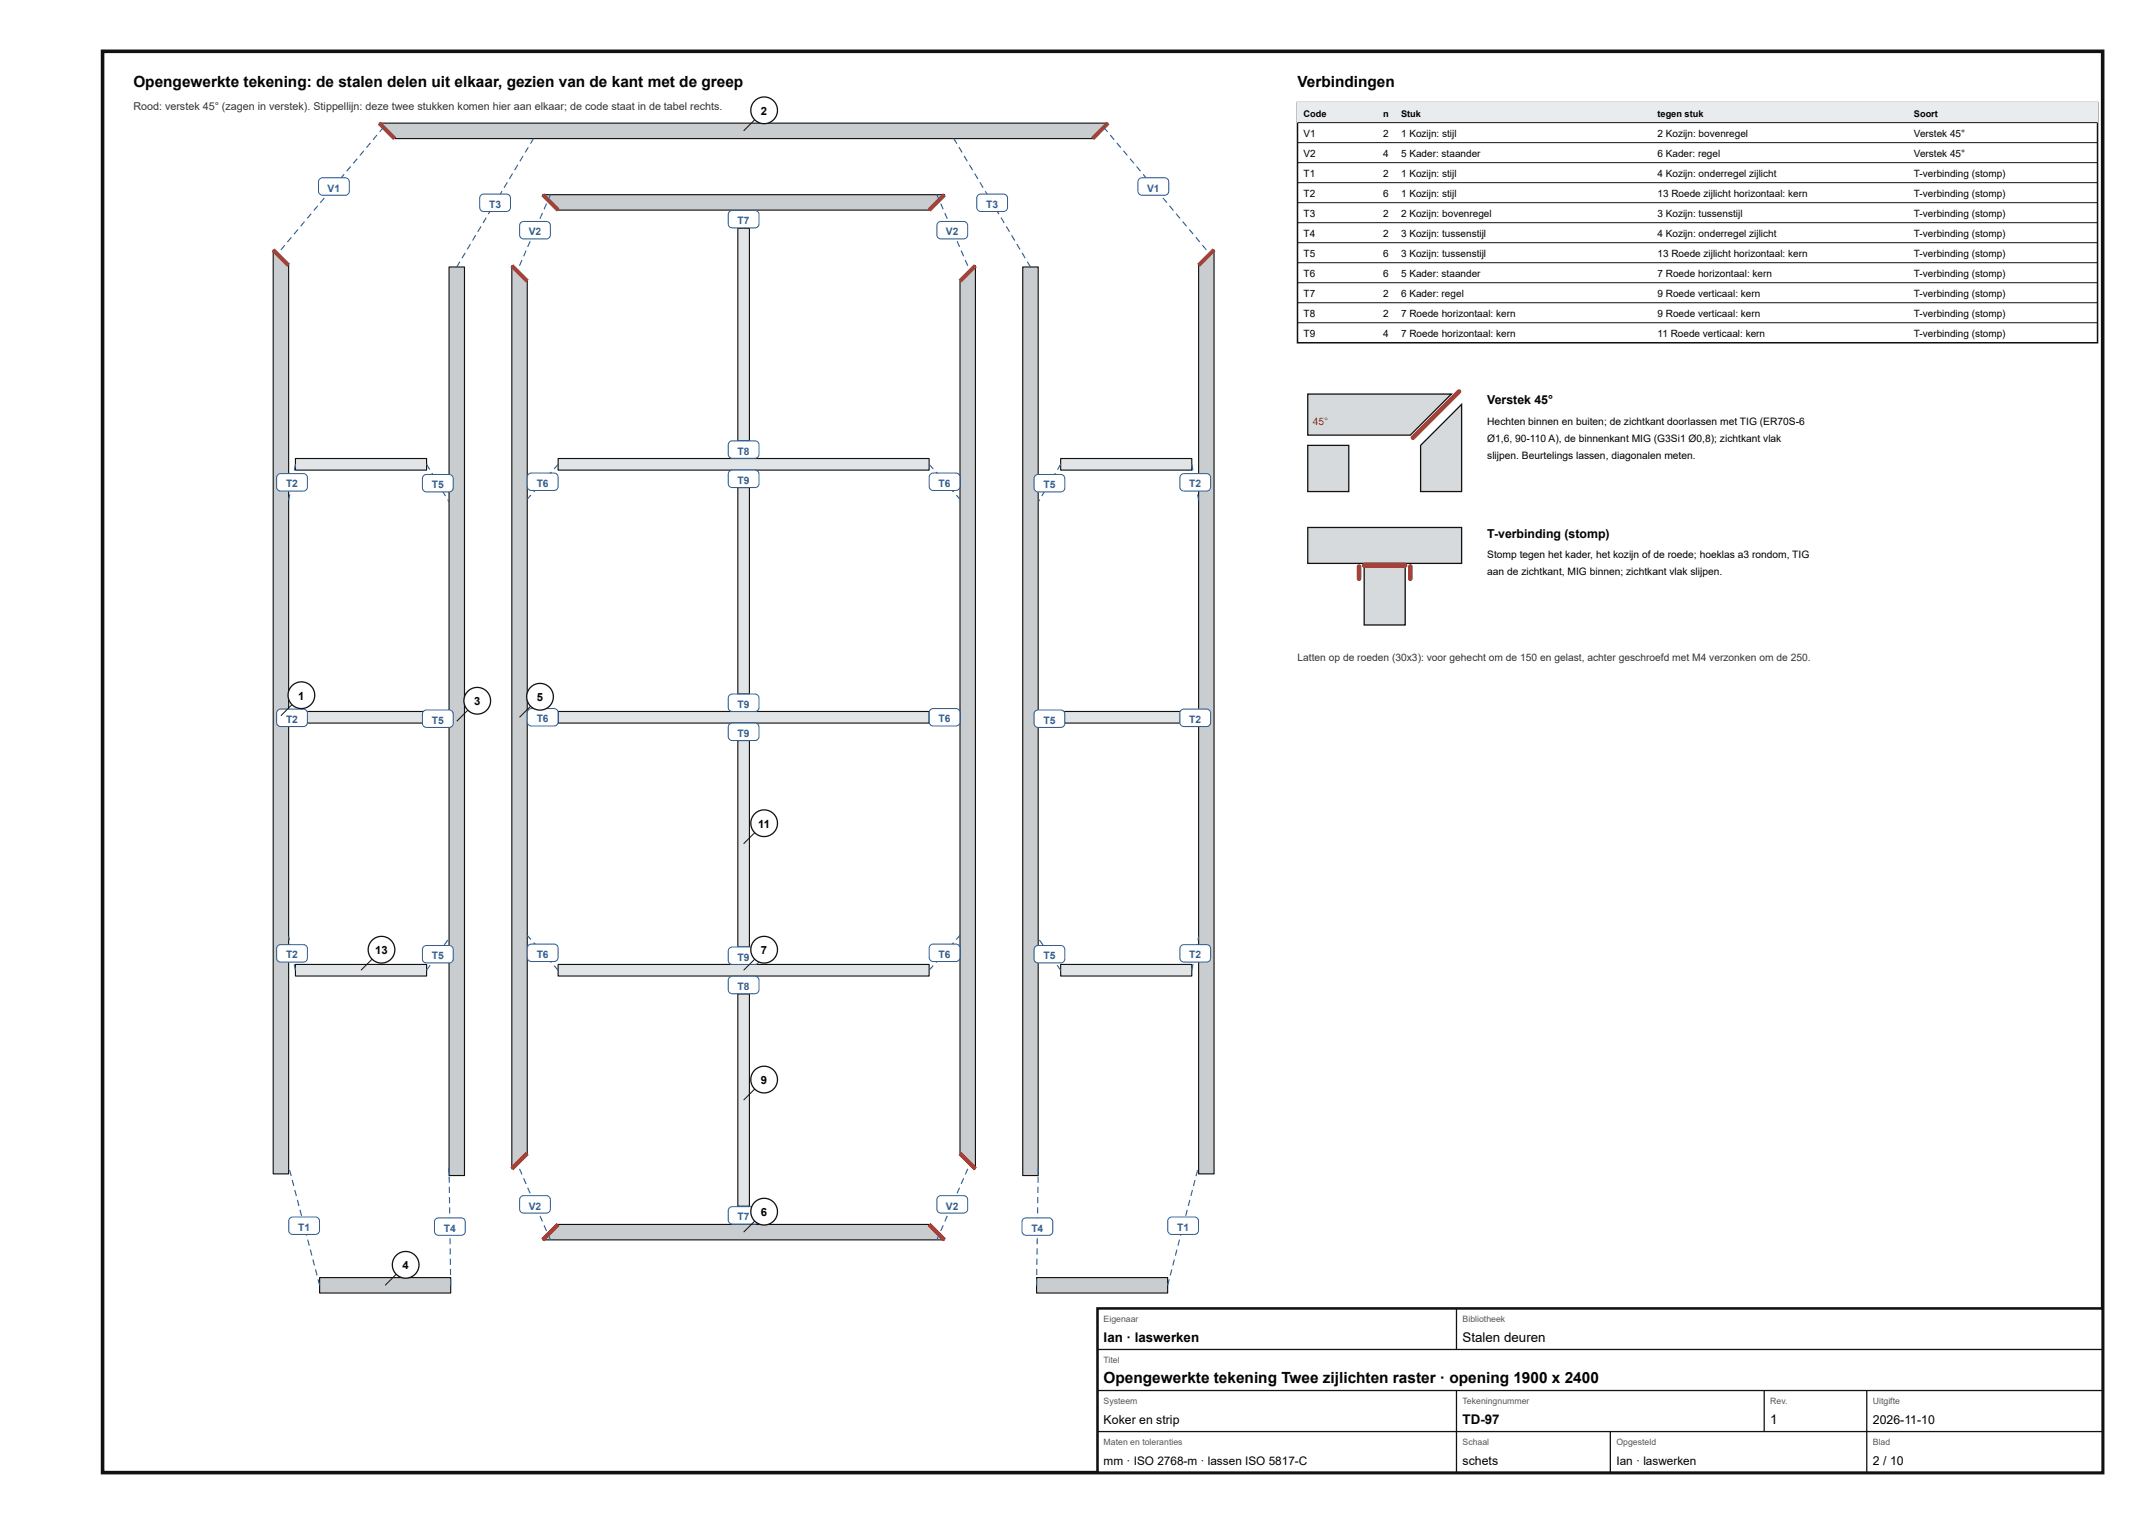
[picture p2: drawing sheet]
<svg xmlns="http://www.w3.org/2000/svg" width="420mm" height="297mm" viewBox="0 0 420 297" stroke-linecap="round" stroke-linejoin="round" font-family="sans-serif">
<path d="M20 10h390v277h-390z" fill="none" stroke="#111" stroke-width=".7" stroke-linecap="butt"/>
<path d="M53.3 48.7l3 3v177.1h-3z" fill="#c9cdd0"/>
<path d="M53.3 48.7l3 3v177.1h-3z" fill="none" stroke="#111" stroke-width=".22"/>
<path d="M53.3 48.7l3 3" fill="none" stroke="#c0392b" stroke-width=".8" stroke-linecap="butt"/>
<path d="M236.7 48.7v180.1h-3v-177.1z" fill="#c9cdd0"/>
<path d="M236.7 48.7v180.1h-3v-177.1z" fill="none" stroke="#111" stroke-width=".22"/>
<path d="M236.7 48.7l-3 3" fill="none" stroke="#c0392b" stroke-width=".8" stroke-linecap="butt"/>
<path d="M73.9 24h142.1l-3 3h-136.1z" fill="#c9cdd0"/>
<path d="M73.9 24h142.1l-3 3h-136.1z" fill="none" stroke="#111" stroke-width=".22"/>
<path d="M73.9 24l3 3M216 24l-3 3" fill="none" stroke="#c0392b" stroke-width=".8" stroke-linecap="butt"/>
<path d="M87.6 52h3v177.1h-3z" fill="#c9cdd0"/>
<path d="M87.6 52h3v177.1h-3z" fill="none" stroke="#111" stroke-width=".22"/>
<path d="M62.3 249h25.6v3h-25.6z" fill="#c9cdd0"/>
<path d="M62.3 249h25.6v3h-25.6z" fill="none" stroke="#111" stroke-width=".22"/>
<path d="M199.4 52h3v177.1h-3z" fill="#c9cdd0"/>
<path d="M199.4 52h3v177.1h-3z" fill="none" stroke="#111" stroke-width=".22"/>
<path d="M202.1 249h25.6v3h-25.6z" fill="#c9cdd0"/>
<path d="M202.1 249h25.6v3h-25.6z" fill="none" stroke="#111" stroke-width=".22"/>
<path d="M99.8 51.8l3 3v170l-3 3z" fill="#c9cdd0"/>
<path d="M99.8 51.8l3 3v170l-3 3z" fill="none" stroke="#111" stroke-width=".22"/>
<path d="M99.8 51.8l3 3M102.8 224.8l-3 3" fill="none" stroke="#c0392b" stroke-width=".8" stroke-linecap="butt"/>
<path d="M190.2 51.8v176l-3-3v-170z" fill="#c9cdd0"/>
<path d="M190.2 51.8v176l-3-3v-170z" fill="none" stroke="#111" stroke-width=".22"/>
<path d="M190.2 51.8l-3 3M187.2 224.8l3 3" fill="none" stroke="#c0392b" stroke-width=".8" stroke-linecap="butt"/>
<path d="M108.8 238.6h72.4l3 3h-78.4z" fill="#c9cdd0"/>
<path d="M108.8 238.6h72.4l3 3h-78.4z" fill="none" stroke="#111" stroke-width=".22"/>
<path d="M108.8 238.6l-3 3M181.2 238.6l3 3" fill="none" stroke="#c0392b" stroke-width=".8" stroke-linecap="butt"/>
<path d="M105.8 37.9h78.4l-3 3.1h-72.4z" fill="#c9cdd0"/>
<path d="M105.8 37.9h78.4l-3 3.1h-72.4z" fill="none" stroke="#111" stroke-width=".22"/>
<path d="M105.8 37.9l3 3.1M184.2 37.9l-3 3.1" fill="none" stroke="#c0392b" stroke-width=".8" stroke-linecap="butt"/>
<path d="M108.8 188h72.4v2.2h-72.4z" fill="#e2e5e7"/>
<path d="M108.8 188h72.4v2.2h-72.4z" fill="none" stroke="#111" stroke-width=".22"/>
<path d="M108.8 138.7h72.4v2.2h-72.4z" fill="#e2e5e7"/>
<path d="M108.8 138.7h72.4v2.2h-72.4z" fill="none" stroke="#111" stroke-width=".22"/>
<path d="M108.8 89.4h72.4v2.2h-72.4z" fill="#e2e5e7"/>
<path d="M108.8 89.4h72.4v2.2h-72.4z" fill="none" stroke="#111" stroke-width=".22"/>
<path d="M143.9 193.7h2.2v41.4h-2.2z" fill="#e2e5e7"/>
<path d="M143.9 193.7h2.2v41.4h-2.2z" fill="none" stroke="#111" stroke-width=".22"/>
<path d="M143.9 144.3h2.2v40.3h-2.2z" fill="#e2e5e7"/>
<path d="M143.9 144.3h2.2v40.3h-2.2z" fill="none" stroke="#111" stroke-width=".22"/>
<path d="M143.9 95h2.2v40.3h-2.2z" fill="#e2e5e7"/>
<path d="M143.9 95h2.2v40.3h-2.2z" fill="none" stroke="#111" stroke-width=".22"/>
<path d="M143.9 44.5h2.2v41.4h-2.2z" fill="#e2e5e7"/>
<path d="M143.9 44.5h2.2v41.4h-2.2z" fill="none" stroke="#111" stroke-width=".22"/>
<path d="M57.6 188h25.6v2.2h-25.6z" fill="#e2e5e7"/>
<path d="M57.6 188h25.6v2.2h-25.6z" fill="none" stroke="#111" stroke-width=".22"/>
<path d="M57.6 138.7h25.6v2.2h-25.6z" fill="#e2e5e7"/>
<path d="M57.6 138.7h25.6v2.2h-25.6z" fill="none" stroke="#111" stroke-width=".22"/>
<path d="M57.6 89.4h25.6v2.2h-25.6z" fill="#e2e5e7"/>
<path d="M57.6 89.4h25.6v2.2h-25.6z" fill="none" stroke="#111" stroke-width=".22"/>
<path d="M206.8 188h25.6v2.2h-25.6z" fill="#e2e5e7"/>
<path d="M206.8 188h25.6v2.2h-25.6z" fill="none" stroke="#111" stroke-width=".22"/>
<path d="M206.8 138.7h25.6v2.2h-25.6z" fill="#e2e5e7"/>
<path d="M206.8 138.7h25.6v2.2h-25.6z" fill="none" stroke="#111" stroke-width=".22"/>
<path d="M206.8 89.4h25.6v2.2h-25.6z" fill="#e2e5e7"/>
<path d="M206.8 89.4h25.6v2.2h-25.6z" fill="none" stroke="#111" stroke-width=".22"/>
<path d="M55.5 47.7l.1 .2-.7 .9-.2-.2zM56.7 46.2l.2 .1-.8 .9-.1-.1zM58 44.6l.2 .2-.8 .9-.1-.1zM59.3 43.1l.2 .2-.8 .9-.2-.2zM60.6 41.6l.2 .1-.8 .9-.2-.1zM61.9 40l.1 .2-.7 .9-.2-.1zM63.2 38.5l.1 .1-.7 1-.2-.2zM64.4 37l.2 .1-.8 .9-.1-.1zM65.7 35.4l.2 .2-.8 .9-.1-.1zM67 33.9l.2 .1-.8 1-.2-.2zM68.3 32.4l.2 .1-.8 .9-.2-.1zM69.6 30.8l.1 .2-.7 .9-.2-.1zM70.9 29.3l.1 .1-.7 1-.2-.2zM72.1 27.8l.2 .1-.8 .9-.1-.1zM73.4 26.2l.2 .2-.8 .9-.1-.1zM74.7 24.7l.2 .1-.8 1-.2-.2zM75.4 23.9l.1 .2-.1 .1-.2-.1z" fill="#1f5fa8"/>
<path d="M62.3 34.9l.6-.2h4.4a.8 .8 0 0 1 .8 .8v1.8a.8 .8 0 0 1-.8 .8h-4.4a.8 .8 0 0 1-.8-.8v-2z" fill="#fff"/>
<path d="M62.3 34.9l.6-.2h4.4a.8 .8 0 0 1 .8 .8v1.8a.8 .8 0 0 1-.8 .8h-4.4a.8 .8 0 0 1-.8-.8v-2z" fill="none" stroke="#1f5fa8" stroke-width=".2"/>
<path d="M234.4 47.9l.1-.2 .8 .9-.2 .2zM233.1 46.3l.2-.1 .7 .9-.1 .1zM231.8 44.8l.2-.2 .7 1-.1 .1zM230.5 43.3l.2-.2 .8 .9-.2 .2zM229.2 41.7l.2-.1 .8 .9-.2 .1zM228 40.2l.1-.2 .8 1-.2 .1zM226.7 38.6l.1-.1 .8 .9-.2 .2zM225.4 37.1l.2-.1 .7 .9-.1 .1zM224.1 35.6l.2-.2 .7 1-.1 .1zM222.8 34l.2-.1 .8 .9-.2 .2zM221.5 32.5l.2-.1 .8 .9-.2 .1zM220.3 31l.1-.2 .8 1-.2 .1zM219 29.4l.1-.1 .8 .9-.2 .2zM217.7 27.9l.2-.1 .7 .9-.1 .1zM216.4 26.4l.2-.2 .7 1-.1 .1zM215.1 24.8l.2-.1 .8 .9-.2 .2zM214.5 24.1l.1-.2 .2 .2-.2 .1z" fill="#1f5fa8"/>
<path d="M222.1 34.9l.6-.2h4.4a.8 .8 0 0 1 .8 .8v1.8a.8 .8 0 0 1-.8 .8h-4.4a.8 .8 0 0 1-.8-.8v-2z" fill="#fff"/>
<path d="M222.1 34.9l.6-.2h4.4a.8 .8 0 0 1 .8 .8v1.8a.8 .8 0 0 1-.8 .8h-4.4a.8 .8 0 0 1-.8-.8v-2z" fill="none" stroke="#1f5fa8" stroke-width=".2"/>
<path d="M89.6 50.9l.2 .2-.6 1-.2-.1zM90.6 49.2l.2 .1-.6 1.1-.2-.1zM91.6 47.5l.2 .1-.6 1.1-.2-.2zM92.7 45.8l.1 .1-.6 1-.2-.1zM93.7 44.1l.2 .1-.6 1-.2-.1zM94.7 42.4l.2 .1-.6 1-.2-.1zM95.7 40.6l.2 .2-.6 1-.2-.1zM96.8 38.9l.2 .1-.7 1.1-.2-.1zM97.8 37.2l.2 .1-.6 1.1-.2-.2zM98.8 35.5l.2 .1-.6 1-.2-.1zM99.8 33.8l.2 .1-.6 1-.2-.1zM100.9 32.1l.2 .1-.7 1-.1-.1zM101.9 30.3l.2 .2-.6 1-.2-.1zM102.9 28.6l.2 .1-.6 1.1-.2-.1zM103.9 27l.2 .1-.6 1-.2-.2z" fill="#1f5fa8"/>
<path d="M93.8 38.1l.5-.3h4.4a.8 .8 0 0 1 .8 .8v1.8a.8 .8 0 0 1-.8 .8h-4.4a.8 .8 0 0 1-.8-.8l.1-1.9z" fill="#fff"/>
<path d="M93.8 38.1l.5-.3h4.4a.8 .8 0 0 1 .8 .8v1.8a.8 .8 0 0 1-.8 .8h-4.4a.8 .8 0 0 1-.8-.8l.1-1.9z" fill="none" stroke="#1f5fa8" stroke-width=".2"/>
<path d="M61.9 249.4l.2-.1 .3 1.2h-.2zM61.4 247.4h.2l.3 1.1-.2 .1zM60.9 245.5l.2-.1 .3 1.2-.2 .1zM60.4 243.6l.2-.1 .3 1.2h-.2zM59.9 241.6h.2l.3 1.1-.2 .1zM59.4 239.7l.2-.1 .3 1.2h-.2zM58.9 237.8l.2-.1 .3 1.2h-.2zM58.4 235.8h.2l.3 1.1-.2 .1zM57.9 233.9l.2-.1 .3 1.2h-.2zM57.4 231.9h.2l.3 1.2h-.2zM56.9 230h.2l.3 1.1-.2 .1zM56.4 228.1l.2-.1 .3 1.2h-.2zM56.2 227.3l.2-.1z" fill="#1f5fa8"/>
<path d="M56.5 237.4l.6-.2h4.4a.8 .8 0 0 1 .8 .8v1.8a.8 .8 0 0 1-.8 .8h-4.4a.8 .8 0 0 1-.8-.8v-2z" fill="#fff"/>
<path d="M56.5 237.4l.6-.2h4.4a.8 .8 0 0 1 .8 .8v1.8a.8 .8 0 0 1-.8 .8h-4.4a.8 .8 0 0 1-.8-.8v-2z" fill="none" stroke="#1f5fa8" stroke-width=".2"/>
<path d="M87.8 249.3h.2v1.2h-.2zM87.7 247.3h.2l.1 1.2h-.3zM87.7 245.3h.2v1.2h-.2zM87.7 243.3h.2v1.2h-.2zM87.6 241.3h.3v1.2h-.2zM87.6 239.3h.2v1.2h-.2zM87.6 237.3h.2v1.2h-.2zM87.6 235.3h.2v1.2h-.2zM87.5 233.3h.2l.1 1.2h-.3zM87.5 231.3h.2v1.2h-.2zM87.5 229.3h.2v1.2h-.2zM87.4 227.6h.3v.9h-.2z" fill="#1f5fa8"/>
<path d="M85 237.6l.5-.3h4.4a.8 .8 0 0 1 .8 .8v1.8a.8 .8 0 0 1-.8 .8h-4.4a.8 .8 0 0 1-.8-.8v-1.9z" fill="#fff"/>
<path d="M85 237.6l.5-.3h4.4a.8 .8 0 0 1 .8 .8v1.8a.8 .8 0 0 1-.8 .8h-4.4a.8 .8 0 0 1-.8-.8v-1.9z" fill="none" stroke="#1f5fa8" stroke-width=".2"/>
<path d="M200.2 51.1l.2-.2 .6 1.1-.2 .1zM199.2 49.3l.2-.1 .6 1.1-.2 .1zM198.2 47.6l.2-.1 .6 1-.2 .2zM197.1 45.9l.2-.1 .7 1-.2 .1zM196.1 44.2l.2-.1 .6 1-.2 .1zM195.1 42.5l.2-.1 .6 1-.2 .1zM194.1 40.8l.2-.2 .6 1.1-.2 .1zM193 39l.2-.1 .6 1.1-.1 .1zM192 37.3l.2-.1 .6 1-.2 .2zM191 35.6l.2-.1 .6 1-.2 .1zM190 33.9l.2-.1 .6 1-.2 .1zM188.9 32.2l.2-.1 .6 1-.1 .1zM187.9 30.5l.2-.2 .6 1.1-.2 .1zM186.9 28.7l.2-.1 .6 1.1-.2 .1zM185.9 27.1l.2-.1 .6 .9-.2 .2z" fill="#1f5fa8"/>
<path d="M190.7 38.1l.6-.3h4.4a.8 .8 0 0 1 .8 .8v1.8a.8 .8 0 0 1-.8 .8h-4.4a.8 .8 0 0 1-.8-.8v-1.9z" fill="#fff"/>
<path d="M190.7 38.1l.6-.3h4.4a.8 .8 0 0 1 .8 .8v1.8a.8 .8 0 0 1-.8 .8h-4.4a.8 .8 0 0 1-.8-.8v-1.9z" fill="none" stroke="#1f5fa8" stroke-width=".2"/>
<path d="M202 249.3h.2v1.2h-.2zM202.1 247.3h.2v1.2h-.3zM202.1 245.3h.2v1.2h-.2zM202.1 243.3h.2v1.2h-.2zM202.1 241.3h.3l-.1 1.2h-.2zM202.2 239.3h.2v1.2h-.3zM202.2 237.3h.2v1.2h-.2zM202.2 235.3h.2v1.2h-.2zM202.2 233.3h.3v1.2h-.3zM202.3 231.3h.2v1.2h-.2zM202.3 229.3h.2v1.2h-.2zM202.3 227.6h.2v.9h-.2z" fill="#1f5fa8"/>
<path d="M199.5 237.6l.6-.3h4.4a.8 .8 0 0 1 .8 .8v1.8a.8 .8 0 0 1-.8 .8h-4.4a.8 .8 0 0 1-.8-.8v-1.9z" fill="#fff"/>
<path d="M199.5 237.6l.6-.3h4.4a.8 .8 0 0 1 .8 .8v1.8a.8 .8 0 0 1-.8 .8h-4.4a.8 .8 0 0 1-.8-.8v-1.9z" fill="none" stroke="#1f5fa8" stroke-width=".2"/>
<path d="M227.9 249.3l.2 .1-.3 1.1h-.2zM228.4 247.4h.2l-.3 1.2-.2-.1zM228.9 245.4l.2 .1-.3 1.2-.2-.1zM229.4 243.5l.2 .1-.3 1.1h-.2zM229.9 241.6h.2l-.3 1.2-.2-.1zM230.4 239.6l.2 .1-.3 1.1h-.2zM230.9 237.7l.2 .1-.3 1.1h-.2zM231.4 235.8h.2l-.3 1.2-.2-.1zM231.9 233.8l.2 .1-.3 1.1h-.2zM232.4 231.9h.2l-.3 1.2h-.2zM232.9 230h.2l-.3 1.2-.2-.1zM233.4 228l.2 .1-.3 1.1h-.2zM233.6 227.2l.2 .1z" fill="#1f5fa8"/>
<path d="M227.9 237.4l.6-.2h4.4a.8 .8 0 0 1 .8 .8v1.8a.8 .8 0 0 1-.8 .8h-4.4a.8 .8 0 0 1-.8-.8v-2z" fill="#fff"/>
<path d="M227.9 237.4l.6-.2h4.4a.8 .8 0 0 1 .8 .8v1.8a.8 .8 0 0 1-.8 .8h-4.4a.8 .8 0 0 1-.8-.8v-2z" fill="none" stroke="#1f5fa8" stroke-width=".2"/>
<path d="M101.2 227.8h.2l.5 1.1h-.2zM102 229.7l.2-.1 .5 1.1-.2 .1zM102.8 231.5l.2-.1 .5 1.1-.2 .1zM103.6 233.3h.2l.5 1.1h-.2zM104.4 235.2l.2-.1 .5 1.1-.2 .1zM105.2 237l.2-.1 .5 1.1-.2 .1zM106 238.8h.2l.5 1.1h-.2zM106.8 240.7l.2-.1 .4 1-.2 .1z" fill="#1f5fa8"/>
<path d="M101.6 233.3l.5-.3h4.4a.8 .8 0 0 1 .8 .8v1.8a.8 .8 0 0 1-.8 .8h-4.4a.8 .8 0 0 1-.8-.8v-1.9z" fill="#fff"/>
<path d="M101.6 233.3l.5-.3h4.4a.8 .8 0 0 1 .8 .8v1.8a.8 .8 0 0 1-.8 .8h-4.4a.8 .8 0 0 1-.8-.8v-1.9z" fill="none" stroke="#1f5fa8" stroke-width=".2"/>
<path d="M101.7 50.6l.2 .1-.5 1.1-.2-.1zM102.5 48.8l.2 .1-.5 1.1-.2-.1zM103.3 47l.2 .1-.5 1.1-.2-.1zM104.1 45.1l.2 .1-.5 1.1-.2-.1zM104.9 43.3l.2 .1-.5 1.1-.2-.1zM105.7 41.5l.2 .1-.5 1.1-.2-.1zM106.5 39.6l.2 .1-.5 1.1-.2-.1zM107.2 37.9l.2 .1-.4 1-.2-.1z" fill="#1f5fa8"/>
<path d="M101.6 43.4l.5-.2h4.4a.8 .8 0 0 1 .8 .8v1.8a.8 .8 0 0 1-.8 .8h-4.4a.8 .8 0 0 1-.8-.8v-2z" fill="#fff"/>
<path d="M101.6 43.4l.5-.2h4.4a.8 .8 0 0 1 .8 .8v1.8a.8 .8 0 0 1-.8 .8h-4.4a.8 .8 0 0 1-.8-.8v-2z" fill="none" stroke="#1f5fa8" stroke-width=".2"/>
<path d="M188.6 227.8h.2l-.5 1.1h-.2zM187.8 229.6l.2 .1-.5 1.1-.2-.1zM187 231.4l.2 .1-.5 1.1-.2-.1zM186.2 233.3h.2l-.5 1.1h-.2zM185.4 235.1l.2 .1-.5 1.1-.2-.1zM184.6 236.9l.2 .1-.5 1.1-.2-.1zM183.8 238.8h.2l-.5 1.1h-.2zM183 240.6l.2 .1-.4 1-.2-.1z" fill="#1f5fa8"/>
<path d="M182.9 233.3l.6-.3h4.4a.8 .8 0 0 1 .8 .8v1.8a.8 .8 0 0 1-.8 .8h-4.4a.8 .8 0 0 1-.8-.8v-1.9z" fill="#fff"/>
<path d="M182.9 233.3l.6-.3h4.4a.8 .8 0 0 1 .8 .8v1.8a.8 .8 0 0 1-.8 .8h-4.4a.8 .8 0 0 1-.8-.8v-1.9z" fill="none" stroke="#1f5fa8" stroke-width=".2"/>
<path d="M188.1 50.7l.2-.1 .5 1.1-.2 .1zM187.3 48.9l.2-.1 .5 1.1-.2 .1zM186.5 47.1l.2-.1 .5 1.1-.2 .1zM185.7 45.2l.2-.1 .5 1.1-.2 .1zM184.9 43.4l.2-.1 .5 1.1-.2 .1zM184.1 41.6l.2-.1 .5 1.1-.2 .1zM183.3 39.7l.2-.1 .5 1.1-.2 .1zM182.6 38l.2-.1 .4 1-.2 .1z" fill="#1f5fa8"/>
<path d="M182.9 43.4l.6-.2h4.4a.8 .8 0 0 1 .8 .8v1.8a.8 .8 0 0 1-.8 .8h-4.4a.8 .8 0 0 1-.8-.8v-2z" fill="#fff"/>
<path d="M182.9 43.4l.6-.2h4.4a.8 .8 0 0 1 .8 .8v1.8a.8 .8 0 0 1-.8 .8h-4.4a.8 .8 0 0 1-.8-.8v-2z" fill="none" stroke="#1f5fa8" stroke-width=".2"/>
<path d="M108 188.3l.1-.2 .8 .9-.2 .2zM106.6 186.8l.2-.2 .8 .9-.2 .2zM105.3 185.3l.2-.2 .8 .9-.2 .2zM104 183.8l.1-.2 .8 .9-.1 .2zM102.7 182.4l.2-.2 .7 .8-.2 .2z" fill="#1f5fa8"/>
<path d="M103.1 184.2l.5-.2h4.4a.8 .8 0 0 1 .8 .8v1.8a.8 .8 0 0 1-.8 .8h-4.4a.8 .8 0 0 1-.8-.8v-2z" fill="#fff"/>
<path d="M103.1 184.2l.5-.2h4.4a.8 .8 0 0 1 .8 .8v1.8a.8 .8 0 0 1-.8 .8h-4.4a.8 .8 0 0 1-.8-.8v-2z" fill="none" stroke="#1f5fa8" stroke-width=".2"/>
<path d="M181.9 188.1l.1 .2-.7 .9-.2-.2zM183.2 186.6l.2 .2-.8 .9-.2-.2zM184.5 185.1l.2 .2-.8 .9-.2-.2zM185.9 183.6l.1 .2-.8 .9-.1-.2zM187.1 182.2l.2 .2-.7 .8-.2-.2z" fill="#1f5fa8"/>
<path d="M181.4 184.2l.6-.2h4.4a.8 .8 0 0 1 .8 .8v1.8a.8 .8 0 0 1-.8 .8h-4.4a.8 .8 0 0 1-.8-.8v-2z" fill="#fff"/>
<path d="M181.4 184.2l.6-.2h4.4a.8 .8 0 0 1 .8 .8v1.8a.8 .8 0 0 1-.8 .8h-4.4a.8 .8 0 0 1-.8-.8v-2z" fill="none" stroke="#1f5fa8" stroke-width=".2"/>
<path d="M107.6 139.7h1.2v.2h-1.2zM105.6 139.7h1.2v.2h-1.2zM103.6 139.7h1.2v.2h-1.2zM102.8 139.7v.2z" fill="#1f5fa8"/>
<path d="M103.1 138.3l.5-.2h4.4a.8 .8 0 0 1 .8 .8v1.8a.8 .8 0 0 1-.8 .8h-4.4a.8 .8 0 0 1-.8-.8v-2z" fill="#fff"/>
<path d="M103.1 138.3l.5-.2h4.4a.8 .8 0 0 1 .8 .8v1.8a.8 .8 0 0 1-.8 .8h-4.4a.8 .8 0 0 1-.8-.8v-2z" fill="none" stroke="#1f5fa8" stroke-width=".2"/>
<path d="M181.2 139.7h1.2v.2h-1.2zM183.2 139.7h1.2v.2h-1.2zM185.2 139.7h1.2v.2h-1.2zM187.2 139.7v.2z" fill="#1f5fa8"/>
<path d="M181.4 138.3l.6-.2h4.4a.8 .8 0 0 1 .8 .8v1.8a.8 .8 0 0 1-.8 .8h-4.4a.8 .8 0 0 1-.8-.8v-2z" fill="#fff"/>
<path d="M181.4 138.3l.6-.2h4.4a.8 .8 0 0 1 .8 .8v1.8a.8 .8 0 0 1-.8 .8h-4.4a.8 .8 0 0 1-.8-.8v-2z" fill="none" stroke="#1f5fa8" stroke-width=".2"/>
<path d="M108.7 90.4l.2 .2-.8 .9-.1-.2zM107.4 91.9l.2 .2-.8 .9-.2-.2zM106.1 93.4l.2 .2-.8 .9-.2-.2zM104.8 94.9l.1 .2-.8 .9-.1-.2zM103.4 96.4l.2 .2-.7 .8-.2-.2z" fill="#1f5fa8"/>
<path d="M103.1 92.4l.5-.2h4.4a.8 .8 0 0 1 .8 .8v1.8a.8 .8 0 0 1-.8 .8h-4.4a.8 .8 0 0 1-.8-.8v-2z" fill="#fff"/>
<path d="M103.1 92.4l.5-.2h4.4a.8 .8 0 0 1 .8 .8v1.8a.8 .8 0 0 1-.8 .8h-4.4a.8 .8 0 0 1-.8-.8v-2z" fill="none" stroke="#1f5fa8" stroke-width=".2"/>
<path d="M181.1 90.6l.2-.2 .7 .9-.1 .2zM182.4 92.1l.2-.2 .8 .9-.2 .2zM183.7 93.6l.2-.2 .8 .9-.2 .2zM185.1 95.1l.1-.2 .8 .9-.1 .2zM186.4 96.6l.2-.2 .7 .8-.2 .2z" fill="#1f5fa8"/>
<path d="M181.4 92.4l.6-.2h4.4a.8 .8 0 0 1 .8 .8v1.8a.8 .8 0 0 1-.8 .8h-4.4a.8 .8 0 0 1-.8-.8v-2z" fill="#fff"/>
<path d="M181.4 92.4l.6-.2h4.4a.8 .8 0 0 1 .8 .8v1.8a.8 .8 0 0 1-.8 .8h-4.4a.8 .8 0 0 1-.8-.8v-2z" fill="none" stroke="#1f5fa8" stroke-width=".2"/>
<path d="M144.9 235.1h.2v1.2h-.2zM144.9 237.1h.2v1.2h-.2z" fill="#1f5fa8"/>
<path d="M142.2 235.4l.6-.2h4.4a.8 .8 0 0 1 .8 .8v1.8a.8 .8 0 0 1-.8 .8h-4.4a.8 .8 0 0 1-.8-.8v-2z" fill="#fff"/>
<path d="M142.2 235.4l.6-.2h4.4a.8 .8 0 0 1 .8 .8v1.8a.8 .8 0 0 1-.8 .8h-4.4a.8 .8 0 0 1-.8-.8v-2z" fill="none" stroke="#1f5fa8" stroke-width=".2"/>
<path d="M144.9 192.5h.2v1.2h-.2zM144.9 190.5h.2v1.2h-.2z" fill="#1f5fa8"/>
<path d="M142.2 190.5l.6-.2h4.4a.8 .8 0 0 1 .8 .8v1.8a.8 .8 0 0 1-.8 .8h-4.4a.8 .8 0 0 1-.8-.8v-2z" fill="#fff"/>
<path d="M142.2 190.5l.6-.2h4.4a.8 .8 0 0 1 .8 .8v1.8a.8 .8 0 0 1-.8 .8h-4.4a.8 .8 0 0 1-.8-.8v-2z" fill="none" stroke="#1f5fa8" stroke-width=".2"/>
<path d="M144.9 184.6h.2v1.2h-.2zM144.9 186.6h.2v1.2h-.2z" fill="#1f5fa8"/>
<path d="M142.2 184.8l.6-.2h4.4a.8 .8 0 0 1 .8 .8v1.8a.8 .8 0 0 1-.8 .8h-4.4a.8 .8 0 0 1-.8-.8v-2z" fill="#fff"/>
<path d="M142.2 184.8l.6-.2h4.4a.8 .8 0 0 1 .8 .8v1.8a.8 .8 0 0 1-.8 .8h-4.4a.8 .8 0 0 1-.8-.8v-2z" fill="none" stroke="#1f5fa8" stroke-width=".2"/>
<path d="M144.9 143.1h.2v1.2h-.2zM144.9 141.1h.2v1.2h-.2z" fill="#1f5fa8"/>
<path d="M142.2 141.2l.6-.3h4.4a.8 .8 0 0 1 .8 .8v1.8a.8 .8 0 0 1-.8 .8h-4.4a.8 .8 0 0 1-.8-.8v-1.9z" fill="#fff"/>
<path d="M142.2 141.2l.6-.3h4.4a.8 .8 0 0 1 .8 .8v1.8a.8 .8 0 0 1-.8 .8h-4.4a.8 .8 0 0 1-.8-.8v-1.9z" fill="none" stroke="#1f5fa8" stroke-width=".2"/>
<path d="M144.9 135.3h.2v1.2h-.2zM144.9 137.3h.2v1.2h-.2z" fill="#1f5fa8"/>
<path d="M142.2 135.5l.6-.2h4.4a.8 .8 0 0 1 .8 .8v1.8a.8 .8 0 0 1-.8 .8h-4.4a.8 .8 0 0 1-.8-.8v-2z" fill="#fff"/>
<path d="M142.2 135.5l.6-.2h4.4a.8 .8 0 0 1 .8 .8v1.8a.8 .8 0 0 1-.8 .8h-4.4a.8 .8 0 0 1-.8-.8v-2z" fill="none" stroke="#1f5fa8" stroke-width=".2"/>
<path d="M144.9 93.8h.2v1.2h-.2zM144.9 91.8h.2v1.2h-.2z" fill="#1f5fa8"/>
<path d="M142.2 91.9l.6-.3h4.4a.8 .8 0 0 1 .8 .8v1.8a.8 .8 0 0 1-.8 .8h-4.4a.8 .8 0 0 1-.8-.8v-1.9z" fill="#fff"/>
<path d="M142.2 91.9l.6-.3h4.4a.8 .8 0 0 1 .8 .8v1.8a.8 .8 0 0 1-.8 .8h-4.4a.8 .8 0 0 1-.8-.8v-1.9z" fill="none" stroke="#1f5fa8" stroke-width=".2"/>
<path d="M144.9 85.9h.2v1.2h-.2zM144.9 87.9h.2v1.2h-.2z" fill="#1f5fa8"/>
<path d="M142.2 86.2l.6-.3h4.4a.8 .8 0 0 1 .8 .8v1.8a.8 .8 0 0 1-.8 .8h-4.4a.8 .8 0 0 1-.8-.8v-1.9z" fill="#fff"/>
<path d="M142.2 86.2l.6-.3h4.4a.8 .8 0 0 1 .8 .8v1.8a.8 .8 0 0 1-.8 .8h-4.4a.8 .8 0 0 1-.8-.8v-1.9z" fill="none" stroke="#1f5fa8" stroke-width=".2"/>
<path d="M144.9 43.3h.2v1.2h-.2zM144.9 41.3h.2v1.2h-.2z" fill="#1f5fa8"/>
<path d="M142.2 41.3l.6-.3h4.4a.8 .8 0 0 1 .8 .8v1.8a.8 .8 0 0 1-.8 .8h-4.4a.8 .8 0 0 1-.8-.8v-1.9z" fill="#fff"/>
<path d="M142.2 41.3l.6-.3h4.4a.8 .8 0 0 1 .8 .8v1.8a.8 .8 0 0 1-.8 .8h-4.4a.8 .8 0 0 1-.8-.8v-1.9z" fill="none" stroke="#1f5fa8" stroke-width=".2"/>
<path d="M57.3 187.9h.2l.2 1.2h-.2zM56.9 186l.2-.1 .2 1.2-.2 .1zM56.5 184h.2l.2 1.1-.2 .1zM56.2 182.5h.2l.1 .7h-.2z" fill="#1f5fa8"/>
<path d="M54.2 184.3l.5-.2h4.4a.8 .8 0 0 1 .8 .8v1.8a.8 .8 0 0 1-.8 .8h-4.4a.8 .8 0 0 1-.8-.8l.1-2z" fill="#fff"/>
<path d="M54.2 184.3l.5-.2h4.4a.8 .8 0 0 1 .8 .8v1.8a.8 .8 0 0 1-.8 .8h-4.4a.8 .8 0 0 1-.8-.8l.1-2z" fill="none" stroke="#1f5fa8" stroke-width=".2"/>
<path d="M83.8 188l.2 .2-.7 1-.2-.2zM84.9 186.4l.2 .1-.7 1-.2-.1zM86.1 184.8l.2 .1-.7 1-.2-.1zM87.2 183.1l.2 .2-.7 .9-.2-.1z" fill="#1f5fa8"/>
<path d="M82.6 184.5l.6-.2h4.4a.8 .8 0 0 1 .8 .8v1.8a.8 .8 0 0 1-.8 .8h-4.4a.8 .8 0 0 1-.8-.8v-2z" fill="#fff"/>
<path d="M82.6 184.5l.6-.2h4.4a.8 .8 0 0 1 .8 .8v1.8a.8 .8 0 0 1-.8 .8h-4.4a.8 .8 0 0 1-.8-.8v-2z" fill="none" stroke="#1f5fa8" stroke-width=".2"/>
<path d="M56.4 139.9l1.2-.2v.2l-1.2 .2z" fill="#1f5fa8"/>
<path d="M54.2 138.4l.5-.2h4.4a.8 .8 0 0 1 .8 .8v1.8a.8 .8 0 0 1-.8 .8h-4.4a.8 .8 0 0 1-.8-.8l.1-2z" fill="#fff"/>
<path d="M54.2 138.4l.5-.2h4.4a.8 .8 0 0 1 .8 .8v1.8a.8 .8 0 0 1-.8 .8h-4.4a.8 .8 0 0 1-.8-.8l.1-2z" fill="none" stroke="#1f5fa8" stroke-width=".2"/>
<path d="M83.2 139.7l1.2 .1v.2l-1.2-.1zM85.2 139.9l1.2 .2-.1 .2-1.1-.2zM87.2 140.2h.4l-.1 .2h-.4z" fill="#1f5fa8"/>
<path d="M82.6 138.6l.6-.2h4.4a.8 .8 0 0 1 .8 .8v1.8a.8 .8 0 0 1-.8 .8h-4.4a.8 .8 0 0 1-.8-.8v-2z" fill="#fff"/>
<path d="M82.6 138.6l.6-.2h4.4a.8 .8 0 0 1 .8 .8v1.8a.8 .8 0 0 1-.8 .8h-4.4a.8 .8 0 0 1-.8-.8v-2z" fill="none" stroke="#1f5fa8" stroke-width=".2"/>
<path d="M57.5 90.5h.2l-.2 1.2-.2-.1zM57.1 92.4l.2 .1-.2 1.2-.2-.1zM56.8 94.4h.2l-.3 1.2h-.2zM56.4 96.4h.2l-.2 1.1h-.2z" fill="#1f5fa8"/>
<path d="M54.2 92.5l.5-.2h4.4a.8 .8 0 0 1 .8 .8v1.8a.8 .8 0 0 1-.8 .8h-4.4a.8 .8 0 0 1-.8-.8l.1-2z" fill="#fff"/>
<path d="M54.2 92.5l.5-.2h4.4a.8 .8 0 0 1 .8 .8v1.8a.8 .8 0 0 1-.8 .8h-4.4a.8 .8 0 0 1-.8-.8l.1-2z" fill="none" stroke="#1f5fa8" stroke-width=".2"/>
<path d="M83.1 90.5l.2-.1 .6 1.1-.2 .1zM84.1 92.3l.2-.1 .6 1-.2 .1zM85.1 94l.2-.1 .6 1-.2 .1zM86.2 95.7l.1-.1 .7 1-.2 .1zM87.2 97.4l.2-.1 .3 .5-.2 .1z" fill="#1f5fa8"/>
<path d="M82.6 92.7l.6-.2h4.4a.8 .8 0 0 1 .8 .8v1.8a.8 .8 0 0 1-.8 .8h-4.4a.8 .8 0 0 1-.8-.8v-2z" fill="#fff"/>
<path d="M82.6 92.7l.6-.2h4.4a.8 .8 0 0 1 .8 .8v1.8a.8 .8 0 0 1-.8 .8h-4.4a.8 .8 0 0 1-.8-.8v-2z" fill="none" stroke="#1f5fa8" stroke-width=".2"/>
<path d="M206 188.2l.2-.2 .7 1-.2 .2zM204.9 186.5l.2-.1 .7 1-.2 .1zM203.7 184.9l.2-.1 .7 1-.2 .1zM202.6 183.3l.2-.2 .7 1-.2 .1z" fill="#1f5fa8"/>
<path d="M201.9 184.5l.5-.2h4.4a.8 .8 0 0 1 .8 .8v1.8a.8 .8 0 0 1-.8 .8h-4.4a.8 .8 0 0 1-.8-.8v-2z" fill="#fff"/>
<path d="M201.9 184.5l.5-.2h4.4a.8 .8 0 0 1 .8 .8v1.8a.8 .8 0 0 1-.8 .8h-4.4a.8 .8 0 0 1-.8-.8v-2z" fill="none" stroke="#1f5fa8" stroke-width=".2"/>
<path d="M232.5 187.9h.2l-.2 1.2h-.2zM232.9 185.9l.2 .1-.2 1.2-.2-.1zM233.3 184h.2l-.2 1.2-.2-.1zM233.6 182.5h.2l-.1 .7h-.2z" fill="#1f5fa8"/>
<path d="M230.3 184.3l.6-.2h4.4a.8 .8 0 0 1 .8 .8v1.8a.8 .8 0 0 1-.8 .8h-4.4a.8 .8 0 0 1-.8-.8v-2z" fill="#fff"/>
<path d="M230.3 184.3l.6-.2h4.4a.8 .8 0 0 1 .8 .8v1.8a.8 .8 0 0 1-.8 .8h-4.4a.8 .8 0 0 1-.8-.8v-2z" fill="none" stroke="#1f5fa8" stroke-width=".2"/>
<path d="M205.6 139.8l1.2-.1v.2l-1.2 .1zM203.6 140.1l1.2-.2v.2l-1.1 .2zM202.4 140.2h.4l.1 .2h-.4z" fill="#1f5fa8"/>
<path d="M201.9 138.6l.5-.2h4.4a.8 .8 0 0 1 .8 .8v1.8a.8 .8 0 0 1-.8 .8h-4.4a.8 .8 0 0 1-.8-.8v-2z" fill="#fff"/>
<path d="M201.9 138.6l.5-.2h4.4a.8 .8 0 0 1 .8 .8v1.8a.8 .8 0 0 1-.8 .8h-4.4a.8 .8 0 0 1-.8-.8v-2z" fill="none" stroke="#1f5fa8" stroke-width=".2"/>
<path d="M232.4 139.7l1.2 .2v.2l-1.2-.2z" fill="#1f5fa8"/>
<path d="M230.3 138.4l.6-.2h4.4a.8 .8 0 0 1 .8 .8v1.8a.8 .8 0 0 1-.8 .8h-4.4a.8 .8 0 0 1-.8-.8v-2z" fill="#fff"/>
<path d="M230.3 138.4l.6-.2h4.4a.8 .8 0 0 1 .8 .8v1.8a.8 .8 0 0 1-.8 .8h-4.4a.8 .8 0 0 1-.8-.8v-2z" fill="none" stroke="#1f5fa8" stroke-width=".2"/>
<path d="M206.7 90.4l.2 .1-.6 1.1-.2-.1zM205.7 92.2l.2 .1-.6 1-.2-.1zM204.7 93.9l.2 .1-.6 1-.2-.1zM203.7 95.6l.1 .1-.6 1-.2-.1zM202.6 97.3l.2 .1-.3 .5-.2-.1z" fill="#1f5fa8"/>
<path d="M201.9 92.7l.5-.2h4.4a.8 .8 0 0 1 .8 .8v1.8a.8 .8 0 0 1-.8 .8h-4.4a.8 .8 0 0 1-.8-.8v-2z" fill="#fff"/>
<path d="M201.9 92.7l.5-.2h4.4a.8 .8 0 0 1 .8 .8v1.8a.8 .8 0 0 1-.8 .8h-4.4a.8 .8 0 0 1-.8-.8v-2z" fill="none" stroke="#1f5fa8" stroke-width=".2"/>
<path d="M232.3 90.5h.2l.2 1.1-.2 .1zM232.7 92.5l.2-.1 .2 1.2-.2 .1zM233 94.4h.2l.3 1.2h-.3zM233.4 96.4h.2l.2 1.1h-.2z" fill="#1f5fa8"/>
<path d="M230.3 92.5l.6-.2h4.4a.8 .8 0 0 1 .8 .8v1.8a.8 .8 0 0 1-.8 .8h-4.4a.8 .8 0 0 1-.8-.8v-2z" fill="#fff"/>
<path d="M230.3 92.5l.6-.2h4.4a.8 .8 0 0 1 .8 .8v1.8a.8 .8 0 0 1-.8 .8h-4.4a.8 .8 0 0 1-.8-.8v-2z" fill="none" stroke="#1f5fa8" stroke-width=".2"/>
<path d="M57 137.3l-2.2 2.2" fill="none" stroke="#111" stroke-width=".19"/>
<circle cx="58.8" cy="135.5" r="2.6" fill="#fff"/>
<circle cx="58.8" cy="135.5" r="2.6" fill="none" stroke="#111" stroke-width=".25"/>
<path d="M147.2 23.3l-2.2 2.2" fill="none" stroke="#111" stroke-width=".19"/>
<circle cx="149" cy="21.5" r="2.6" fill="#fff"/>
<circle cx="149" cy="21.5" r="2.6" fill="none" stroke="#111" stroke-width=".25"/>
<path d="M91.3 138.4l-2.2 2.2" fill="none" stroke="#111" stroke-width=".19"/>
<circle cx="93.1" cy="136.6" r="2.6" fill="#fff"/>
<circle cx="93.1" cy="136.6" r="2.6" fill="none" stroke="#111" stroke-width=".25"/>
<path d="M77.3 248.3l-2.2 2.2" fill="none" stroke="#111" stroke-width=".19"/>
<circle cx="79.1" cy="246.5" r="2.6" fill="#fff"/>
<circle cx="79.1" cy="246.5" r="2.6" fill="none" stroke="#111" stroke-width=".25"/>
<path d="M103.5 137.6l-2.2 2.2" fill="none" stroke="#111" stroke-width=".19"/>
<circle cx="105.3" cy="135.8" r="2.6" fill="#fff"/>
<circle cx="105.3" cy="135.8" r="2.6" fill="none" stroke="#111" stroke-width=".25"/>
<path d="M147.2 237.9l-2.2 2.2" fill="none" stroke="#111" stroke-width=".19"/>
<circle cx="149" cy="236.1" r="2.6" fill="#fff"/>
<circle cx="149" cy="236.1" r="2.6" fill="none" stroke="#111" stroke-width=".25"/>
<path d="M147.2 186.9l-2.2 2.2" fill="none" stroke="#111" stroke-width=".19"/>
<circle cx="149" cy="185.1" r="2.6" fill="#fff"/>
<circle cx="149" cy="185.1" r="2.6" fill="none" stroke="#111" stroke-width=".25"/>
<path d="M147.2 212.2l-2.2 2.2" fill="none" stroke="#111" stroke-width=".19"/>
<circle cx="149" cy="210.4" r="2.6" fill="#fff"/>
<circle cx="149" cy="210.4" r="2.6" fill="none" stroke="#111" stroke-width=".25"/>
<path d="M147.2 162.2l-2.2 2.2" fill="none" stroke="#111" stroke-width=".19"/>
<circle cx="149" cy="160.4" r="2.6" fill="#fff"/>
<circle cx="149" cy="160.4" r="2.6" fill="none" stroke="#111" stroke-width=".25"/>
<path d="M72.6 186.9l-2.2 2.2" fill="none" stroke="#111" stroke-width=".19"/>
<circle cx="74.4" cy="185.1" r="2.6" fill="#fff"/>
<circle cx="74.4" cy="185.1" r="2.6" fill="none" stroke="#111" stroke-width=".25"/>
<path d="M253 20h156v46.8h-156z" fill="none" stroke="#111" stroke-width=".3"/>
<path d="M253 20h156v3.9h-156z" fill="#e9ecee"/>
<path d="M253 23.9h156M253 27.8h156M253 31.7h156M253 35.6h156M253 39.5h156M253 43.4h156M253 47.3h156M253 51.2h156M253 55.1h156M253 59h156M253 62.9h156" fill="none" stroke="#111" stroke-width=".19"/>
<path d="M255 76.8h28l-8 8h-20z" fill="#d7dadc"/>
<path d="M255 76.8h28l-8 8h-20z" fill="none" stroke="#111" stroke-width=".25"/>
<path d="M255 86.8h8v9h-8z" fill="#d7dadc"/>
<path d="M255 86.8h8v9h-8z" fill="none" stroke="#111" stroke-width=".25"/>
<path d="M285 78.8v17h-8v-9z" fill="#d7dadc"/>
<path d="M285 78.8v17h-8v-9z" fill="none" stroke="#111" stroke-width=".25"/>
<path d="M284.5 76.3l-9 9" fill="none" stroke="#c0392b" stroke-width=".9"/>
<path d="M255 102.8h30v7h-30z" fill="#d7dadc"/>
<path d="M255 102.8h30v7h-30z" fill="none" stroke="#111" stroke-width=".25"/>
<path d="M266 109.8h8v12h-8z" fill="#d7dadc"/>
<path d="M266 109.8h8v12h-8z" fill="none" stroke="#111" stroke-width=".25"/>
<path d="M265 110.4v2.4M266 110.2h8M275 110.4v2.4" fill="none" stroke="#c0392b" stroke-width=".9"/>
<path d="M214 255h196v32h-196z" fill="#fff"/>
<path d="M214 255h196v32h-196z" fill="none" stroke="#111" stroke-width=".5"/>
<path d="M284 255v8M214 263h196M214 271h196M214 279h196M284 271v16M314 279v8M344 271v8M364 271v16" fill="none" stroke="#111" stroke-width=".25"/>
<g font-size="3">
<text x="26" y="17">Opengewerkte tekening: de stalen delen uit elkaar, gezien van de kant met de greep</text>
<text x="253" y="17">Verbindingen</text>
<text x="215.2" y="269.6">Opengewerkte tekening Twee zijlichten raster · opening 1900 x 2400</text>
</g>
<g font-size="2.6">
<text x="215.2" y="261.6">Ian · laswerken</text>
<text x="285.2" y="261.6">Stalen deuren</text>
<text x="285.2" y="277.6">TD-97</text>
<text x="345.2" y="277.6">1</text>
</g>
<g font-size="2.4">
<text x="290" y="78.8">Verstek 45°</text>
<text x="290" y="104.8">T-verbinding (stomp)</text>
<text x="215.2" y="277.6">Koker en strip</text>
<text x="365.2" y="277.6">2026-11-10</text>
<text x="285.2" y="285.6">schets</text>
<text x="365.2" y="285.6">2 / 10</text>
</g>
<g font-size="2.3">
<text x="215.2" y="285.6">mm · ISO 2768-m · lassen ISO 5817-C</text>
<text x="315.2" y="285.6">Ian · laswerken</text>
</g>
<g font-size="2.2">
<text x="148.4" y="22.4">2</text>
<text x="58.2" y="136.4">1</text>
<text x="92.5" y="137.5">3</text>
<text x="104.7" y="136.7">5</text>
<text x="147.8" y="161.3">11</text>
<text x="73.2" y="186">13</text>
<text x="148.4" y="186">7</text>
<text x="148.4" y="211.3">9</text>
<text x="148.4" y="237">6</text>
<text x="78.5" y="247.4">4</text>
</g>
<text font-size="2.1" fill="#333" x="26" y="21.5">Rood: verstek 45° (zagen in verstek). Stippellijn: deze twee stukken komen hier aan elkaar; de code staat in de tabel rechts.</text>
<g font-size="2" fill="#1f5fa8">
<text x="63.9" y="37.3">V1</text>
<text x="95.4" y="40.5">T3</text>
<text x="192.3" y="40.5">T3</text>
<text x="223.7" y="37.3">V1</text>
<text x="103.1" y="45.9">V2</text>
<text x="143.8" y="43.7">T7</text>
<text x="184.5" y="45.9">V2</text>
<text x="143.8" y="88.6">T8</text>
<text x="55.8" y="95">T2</text>
<text x="84.2" y="95.2">T5</text>
<text x="104.7" y="94.9">T6</text>
<text x="143.8" y="94.3">T9</text>
<text x="183" y="94.9">T6</text>
<text x="203.5" y="95.2">T5</text>
<text x="231.9" y="95">T2</text>
<text x="143.8" y="138">T9</text>
<text x="55.8" y="140.9">T2</text>
<text x="84.2" y="141.1">T5</text>
<text x="104.7" y="140.8">T6</text>
<text x="143.8" y="143.6">T9</text>
<text x="183" y="140.8">T6</text>
<text x="203.5" y="141.1">T5</text>
<text x="231.9" y="140.9">T2</text>
<text x="55.8" y="186.8">T2</text>
<text x="84.2" y="187">T5</text>
<text x="104.7" y="186.7">T6</text>
<text x="143.8" y="187.3">T9</text>
<text x="183" y="186.7">T6</text>
<text x="203.5" y="187">T5</text>
<text x="231.9" y="186.8">T2</text>
<text x="143.8" y="193">T8</text>
<text x="58.1" y="239.9">T1</text>
<text x="103.1" y="235.7">V2</text>
<text x="143.8" y="237.9">T7</text>
<text x="184.5" y="235.7">V2</text>
<text x="229.5" y="239.9">T1</text>
<text x="86.6" y="240">T4</text>
<text x="201.1" y="240">T4</text>
</g>
<text font-size="2" fill="#c0392b" x="256" y="82.8">45°</text>
<g font-size="2">
<text x="290" y="82.8">Hechten binnen en buiten; de zichtkant doorlassen met TIG (ER70S-6</text>
<text x="290" y="86.1">Ø1,6, 90-110 A), de binnenkant MIG (G3Si1 Ø0,8); zichtkant vlak</text>
<text x="290" y="89.4">slijpen. Beurtelings lassen, diagonalen meten.</text>
<text x="290" y="108.8">Stomp tegen het kader, het kozijn of de roede; hoeklas a3 rondom, TIG</text>
<text x="290" y="112.1">aan de zichtkant, MIG binnen; zichtkant vlak slijpen.</text>
</g>
<text font-size="2" fill="#333" x="253" y="128.8">Latten op de roeden (30x3): voor gehecht om de 150 en gelast, achter geschroefd met M4 verzonken om de 250.</text>
<g font-size="1.9">
<text x="254.2" y="26.6">V1</text>
<text x="269.7" y="26.6">2</text>
<text x="273.2" y="26.6">1 Kozijn: stijl</text>
<text x="323.2" y="26.6">2 Kozijn: bovenregel</text>
<text x="373.2" y="26.6">Verstek 45°</text>
<text x="254.2" y="30.5">V2</text>
<text x="254.2" y="34.4">T1</text>
<text x="269.7" y="30.5">4</text>
<text x="269.7" y="34.4">2</text>
<text x="273.2" y="30.5">5 Kader: staander</text>
<text x="273.2" y="34.4">1 Kozijn: stijl</text>
<text x="323.2" y="30.5">6 Kader: regel</text>
<text x="323.2" y="34.4">4 Kozijn: onderregel zijlicht</text>
<text x="373.2" y="30.5">Verstek 45°</text>
<text x="373.2" y="34.4">T-verbinding (stomp)</text>
<text x="254.2" y="38.3">T2</text>
<text x="269.7" y="38.3">6</text>
<text x="273.2" y="38.3">1 Kozijn: stijl</text>
<text x="323.2" y="38.3">13 Roede zijlicht horizontaal: kern</text>
<text x="373.2" y="38.3">T-verbinding (stomp)</text>
<text x="254.2" y="42.2">T3</text>
<text x="254.2" y="46.1">T4</text>
<text x="269.7" y="42.2">2</text>
<text x="269.7" y="46.1">2</text>
<text x="273.2" y="42.2">2 Kozijn: bovenregel</text>
<text x="273.2" y="46.1">3 Kozijn: tussenstijl</text>
<text x="323.2" y="42.2">3 Kozijn: tussenstijl</text>
<text x="323.2" y="46.1">4 Kozijn: onderregel zijlicht</text>
<text x="373.2" y="42.2">T-verbinding (stomp)</text>
<text x="373.2" y="46.1">T-verbinding (stomp)</text>
<text x="254.2" y="50">T5</text>
<text x="254.2" y="53.9">T6</text>
<text x="269.7" y="50">6</text>
<text x="269.7" y="53.9">6</text>
<text x="273.2" y="50">3 Kozijn: tussenstijl</text>
<text x="273.2" y="53.9">5 Kader: staander</text>
<text x="323.2" y="50">13 Roede zijlicht horizontaal: kern</text>
<text x="323.2" y="53.9">7 Roede horizontaal: kern</text>
<text x="373.2" y="50">T-verbinding (stomp)</text>
<text x="373.2" y="53.9">T-verbinding (stomp)</text>
<text x="254.2" y="57.8">T7</text>
<text x="269.7" y="57.8">2</text>
<text x="273.2" y="57.8">6 Kader: regel</text>
<text x="323.2" y="57.8">9 Roede verticaal: kern</text>
<text x="373.2" y="57.8">T-verbinding (stomp)</text>
<text x="254.2" y="61.7">T8</text>
<text x="254.2" y="65.6">T9</text>
<text x="269.7" y="61.7">2</text>
<text x="269.7" y="65.6">4</text>
<text x="273.2" y="61.7">7 Roede horizontaal: kern</text>
<text x="273.2" y="65.6">7 Roede horizontaal: kern</text>
<text x="323.2" y="61.7">9 Roede verticaal: kern</text>
<text x="323.2" y="65.6">11 Roede verticaal: kern</text>
<text x="373.2" y="61.7">T-verbinding (stomp)</text>
<text x="373.2" y="65.6">T-verbinding (stomp)</text>
</g>
<g font-size="1.8">
<text x="254.2" y="22.7">Code</text>
<text x="269.7" y="22.7">n</text>
<text x="273.2" y="22.7">Stuk</text>
<text x="323.2" y="22.7">tegen stuk</text>
<text x="373.2" y="22.7">Soort</text>
</g>
<g font-size="1.7" fill="#555">
<text x="215.2" y="257.6">Eigenaar</text>
<text x="285.2" y="257.6">Bibliotheek</text>
<text x="215.2" y="265.6">Titel</text>
<text x="215.2" y="273.6">Systeem</text>
<text x="285.2" y="273.6">Tekeningnummer</text>
<text x="345.2" y="273.6">Rev.</text>
<text x="365.2" y="273.6">Uitgifte</text>
<text x="215.2" y="281.6">Maten en toleranties</text>
<text x="285.2" y="281.6">Schaal</text>
<text x="315.2" y="281.6">Opgesteld</text>
<text x="365.2" y="281.6">Blad</text>
</g>
</svg>
